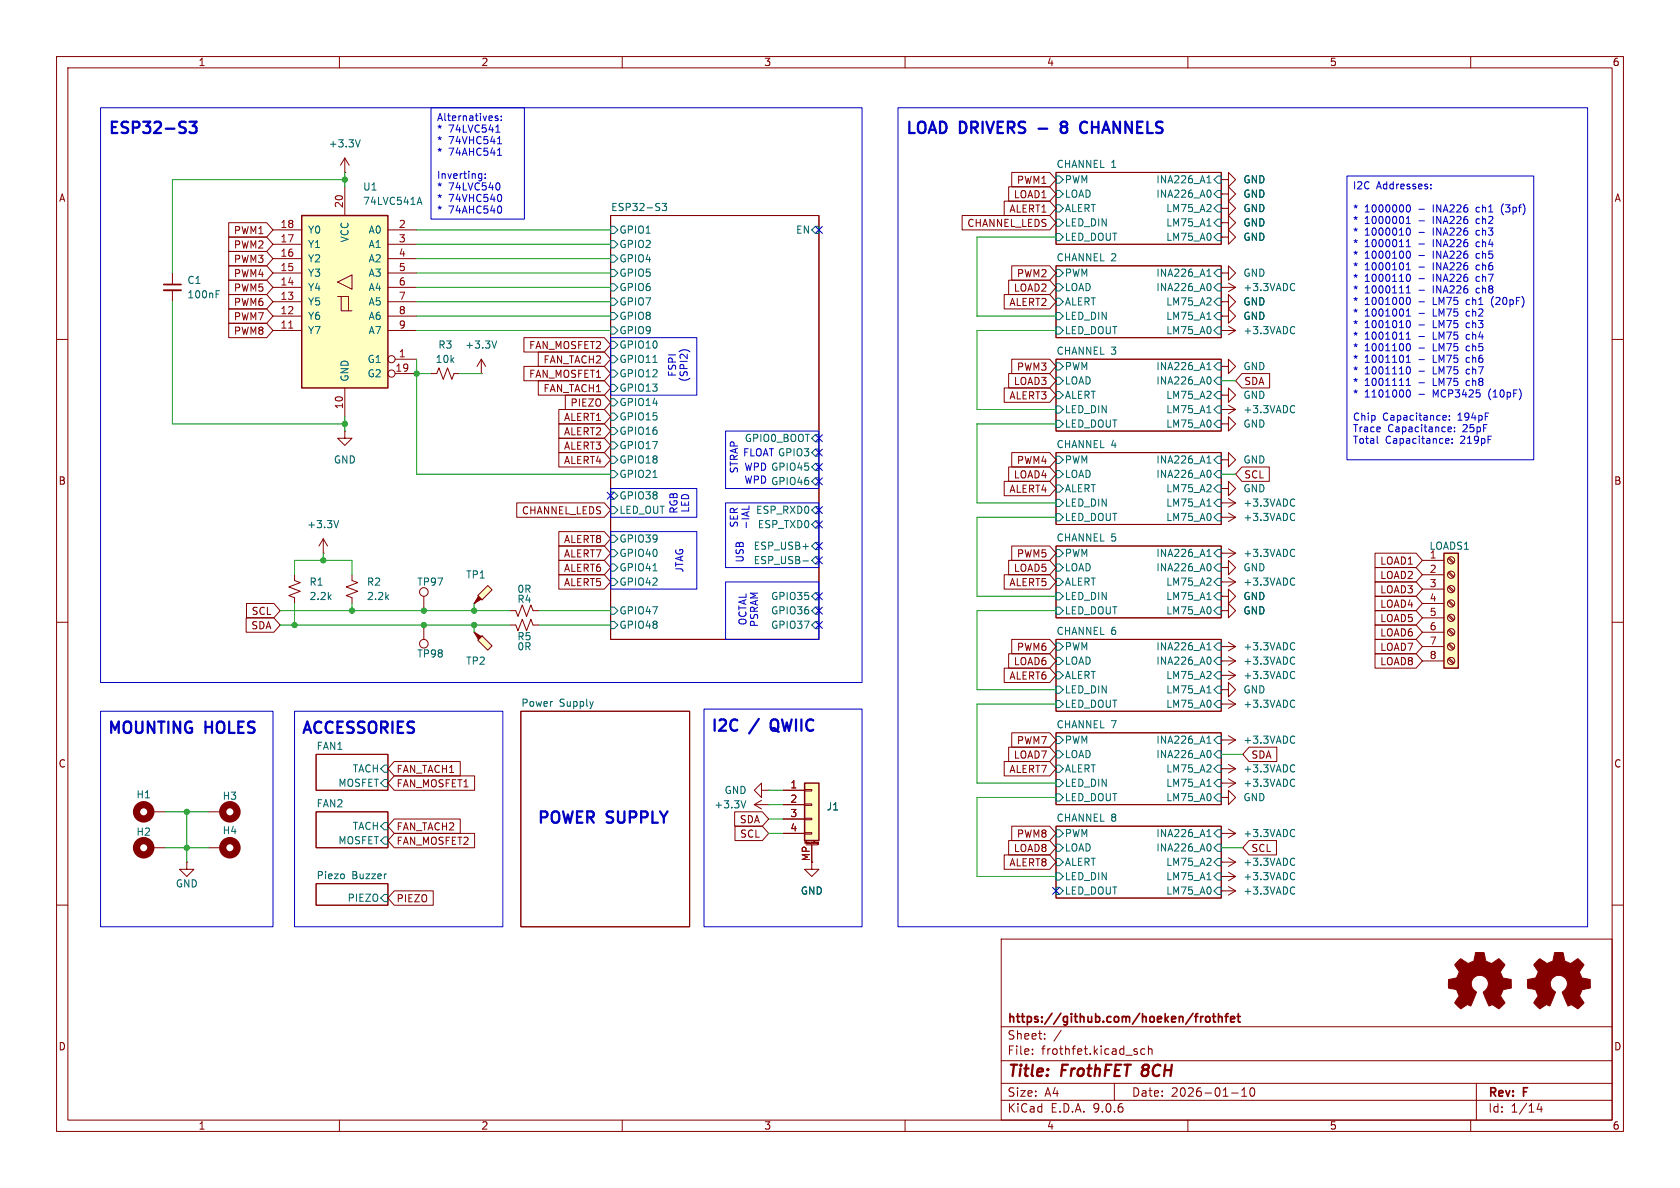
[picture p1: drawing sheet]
<svg xmlns="http://www.w3.org/2000/svg" width="297mm" height="210mm" viewBox="0 0 297 210" stroke-linecap="round" stroke-linejoin="round" font-family="sans-serif">
<g fill="none" stroke="#840000" stroke-width=".18">
<path d="M10 10h277v190h-277zM12 12h273v186h-273zM60 10v2M110 10v2M160 10v2M210 10v2M260 10v2M107.9 38.1h36.9v74.9h-36.9zM186.7 30.5h29.2v12.7h-29.2zM215.9 34.3h1.3v-1.3l1.2 1.3-1.2 1.3v-1.3M215.9 34.3h.1M215.9 39.4h1.3v-1.3l1.2 1.3-1.2 1.2v-1.2"/>
<path d="M215.9 39.4h.1M186.7 47h29.2v12.7h-29.2zM215.9 53.3h1.3v-1.2l1.2 1.2-1.2 1.3v-1.3M215.9 53.3h.1M215.9 58.4h.1M215.9 58.4h2.5M217.2 57.7l1.2 .7M218.4 58.4l-1.2 .8M10 60h2M76.2 66h1l.4-1 .8 2.1 .7-2.1 .8 2.1 .4-1.1h1M186.7 63.5h29.2v12.7h-29.2zM285 60h2"/>
<path d="M186.7 96.5h29.2v12.7h-29.2zM186.7 80h29.2v12.7h-29.2zM10 110h2M90.2 110.5h1l.4 1 .7-2 .8 2 .8-2 .3 1h1M186.7 113h29.2v12.7h-29.2zM285 110h2M55.9 133.4h12.7v6.3h-12.7zM92.1 125.7h29.8v38.1h-29.8zM186.7 129.5h29.2v12.7h-29.2zM55.9 143.5h12.7v6.4h-12.7zM55.9 156.2h12.7v3.8h-12.7zM186.7 146.1h29.2v12.7h-29.2z"/>
<path d="M215.9 157.5h.1M215.9 152.4h.1M215.9 154.9h.1M215.9 157.5h2.5M215.9 152.4h2.5M215.9 154.9h2.5M217.2 156.7l1.2 .8M217.2 151.6l1.2 .8M217.2 154.2l1.2 .7M218.4 157.5l-1.2 .7M218.4 152.4l-1.2 .8M218.4 154.9l-1.2 .8"/>
<path d="M10 160h2M177 166h108v32h-108zM285 160h2M60 198v2M110 198v2M160 198v2M177 194.5h108M177 191.5h108M177 187.5h108M177 181.5h108M182.5 186.3v.1M182.5 185.5v.1"/>
<path d="M184.7 183.6v.1M184.7 182.8v.1M187.6 182.1l-1.3 2M197 191.5v3M201 186v.3M202.4 185.5l-.4-.1-.3 .3v.4l.1 .2h.6M203 185.5l.2-.1 .4 .1 .1 .9M203 184.9v1.5M210 198v2M217.7 193.2h1.2M219.5 193.8h.9M219.5 192.7l.5-.4v1.5"/>
<path d="M221.1 192.4l.2-.1a.81 .81 0 0 1 .6 .6 .81 .81 0 0 1-.3 .8l-.1 .1a.81 .81 0 0 1-.4-1.4zM260 198v2M261 191.5v6.5M272.1 195l-.4 1.1h1M272.5 195.6v1"/>
</g>
<path d="M202 189.3l-.2 .5 .2 .3" fill="none" stroke="#840000" stroke-width=".4"/>
<path d="M212.6 179.7h.1M213.3 179.8l.3-.1 .3 .3v.4l-.3 .3-.3-.1-.2-.2v-.4zM214.3 179.7h.6M214.6 179.2v1.3l.3 .2M215.4 179.8l.2-.1 .4 .1 .1 .9M215.4 179.2v1.5M216.6 179.7h.5M217.1 179.2l-.3 .2v1.3M218.7 179.7h.6M218.9 179.2v1.3l.4 .2M217.6 180.2l.7-.2-.1-.2-.4-.1-.2 .2v.7h.6" fill="none" stroke="#840000" stroke-width=".3"/>
<g fill="none" stroke="#006464" stroke-width=".18">
<path d="M117.1 36h.7l-.4 .4 .4 .2v.5l-.2 .1-.5-.1M186.7 31.1h.6l.7 .7-.7 .6h-.6zM186.7 38.7h.6l.7 .7-.7 .6h-.6zM186.7 33.7h.6l.7 .6-.7 .6h-.6zM186.7 36.2h.6l.7 .6-.7 .7h-.6zM213.4 32.3h.7M213.4 39.9h.7M213.6 31.2l.1-.1v1.2M213.8 33.6a.79 .79 0 0 1 0 1.3M215.3 31.1h.6v1.3h-.6l-.7-.6zM215.3 33.7h.6v1.2h-.6l-.7-.6zM215.3 38.7h.6v1.3h-.6l-.7-.6z"/>
<path d="M215.3 36.2h.6v1.3h-.6l-.7-.7zM107.9 40h.7l.6 .6-.6 .7h-.7zM107.9 42.5h.7l.6 .7-.6 .6h-.7zM107.9 45.1h.7l.6 .6-.6 .7h-.7zM107.9 47.6h.7l.6 .7-.6 .6h-.7zM107.9 50.2h.7l.6 .6-.6 .6h-.7zM107.9 52.7h.7l.6 .6-.6 .7h-.7zM107.9 55.2h.7l.6 .7-.6 .6h-.7zM107.9 57.8h.7l.6 .6-.6 .7h-.7zM144.1 40h.7v1.3h-.7l-.6-.7zM186.7 47.6h.6l.7 .7-.7 .6h-.6zM186.7 55.2h.6l.7 .7-.7 .6h-.6z"/>
<path d="M186.7 57.8h.6l.7 .6-.7 .7h-.6zM186.7 50.2h.6l.7 .6-.7 .6h-.6zM186.7 52.7h.6l.7 .6-.7 .7h-.6zM186.7 41.3h.6l.7 .6-.7 .6h-.6zM213.4 48.8h.7M213.4 56.5h.7M213.6 47.8l.1-.2v1.2M213.8 50.1a.79 .79 0 0 1 0 1.3M215.3 47.6h.6v1.3h-.6l-.7-.6zM215.3 50.2h.6v1.2h-.6l-.7-.6zM215.3 57.8h.6v1.3h-.6l-.7-.7zM215.3 55.2h.6v1.3h-.6l-.7-.6z"/>
<path d="M215.3 52.7h.6v1.3h-.6l-.7-.7zM215.3 41.3h.6v1.2h-.6l-.7-.6zM228.7 57.7l.2 .2M228.9 58.9l-.2 .1M107.9 60.3h.7l.6 .7-.6 .6h-.7zM107.9 62.9h.7l.6 .6-.6 .6h-.7zM107.9 65.4h.7l.6 .6-.6 .7h-.7zM107.9 67.9h.7l.6 .7-.6 .6h-.7zM107.9 70.5h.7l.6 .6-.6 .7h-.7zM107.9 78.1h.7l.6 .6-.6 .7h-.7zM107.9 73h.7l.6 .7-.6 .6h-.7zM107.9 75.6h.7l.6 .6-.6 .6h-.7z"/>
<path d="M115.4 64.1h.8M144.1 79.4h.7v1.2h-.7l-.6-.6zM144.1 76.8h.7v1.3h-.7l-.6-.6zM186.7 64.1h.6l.7 .7-.7 .6h-.6zM186.7 71.8h.6l.7 .6-.7 .6h-.6zM186.7 74.3h.6l.7 .6-.7 .7h-.6zM186.7 66.7h.6l.7 .6-.7 .6h-.6zM186.7 69.2h.6l.7 .7-.7 .6h-.6zM213.4 65.3h.7M213.4 73h.7M213.6 64.3l.1-.2v1.2M213.8 66.6a.79 .79 0 0 1 0 1.3"/>
<path d="M215.3 64.1h.6v1.3h-.6l-.7-.6zM215.3 66.7h.6v1.2h-.6l-.7-.6zM215.3 74.3h.6v1.3h-.6l-.7-.7zM215.3 71.8h.6v1.2h-.6l-.7-.6zM215.3 69.2h.6v1.3h-.6l-.7-.6zM107.9 80.6h.7l.6 .7-.6 .6h-.7zM107.9 83.2h.7l.6 .6-.6 .7h-.7zM107.9 94.6h.7l.6 .7-.6 .6h-.7zM107.9 97.2h.7l.6 .6-.6 .6h-.7zM107.9 99.7h.7l.6 .6-.6 .7h-.7zM107.9 89.5h.7l.6 .7-.6 .6h-.7zM107.9 87h.7l.6 .6-.6 .7h-.7z"/>
<path d="M115.4 84.4h.8M141.9 96.6h1M141.9 99.2h1M144.1 81.9h.7v1.3h-.7l-.6-.6zM144.1 84.5h.7v1.2h-.7l-.6-.6zM144.1 89.5h.7v1.3h-.7l-.6-.6zM144.1 92.1h.7v1.2h-.7l-.6-.6zM144.1 95.9h.7v1.3h-.7l-.6-.7zM144.1 98.4h.7v1.3h-.7l-.6-.6zM186.7 97.2h.6l.7 .6-.7 .6h-.6zM186.7 99.7h.6l.7 .6-.7 .7h-.6zM186.7 80.6h.6l.7 .7-.7 .6h-.6z"/>
<path d="M186.7 88.3h.6l.7 .6-.7 .6h-.6zM186.7 90.8h.6l.7 .6-.7 .7h-.6zM186.7 83.2h.6l.7 .6-.7 .7h-.6zM186.7 85.7h.6l.7 .7-.7 .6h-.6zM213.4 98.4h.7M213.4 81.9h.7M213.4 89.5h.7M213.6 80.8l.1-.2v1.3M213.6 97.3l.1-.2v1.3M213.8 83.1a.79 .79 0 0 1 0 1.3M213.8 99.6a.79 .79 0 0 1 0 1.3M215.3 97.2h.6v1.2h-.6l-.7-.6z"/>
<path d="M215.3 99.7h.6v1.3h-.6l-.7-.7zM215.3 80.6h.6v1.3h-.6l-.7-.6zM215.3 83.2h.6v1.3h-.6l-.7-.7zM215.3 90.8h.6v1.3h-.6l-.7-.7zM215.3 88.3h.6v1.2h-.6l-.7-.6zM215.3 85.7h.6v1.3h-.6l-.7-.6zM107.9 102.2h.7l.6 .7-.6 .6h-.7zM107.9 107.3h.7l.6 .7-.6 .6h-.7zM107.9 109.9h.7l.6 .6-.6 .6h-.7zM115.4 100.9h.8M144.1 104.8h.7v1.2h-.7l-.6-.6zM144.1 107.3h.7v1.3h-.7l-.6-.6z"/>
<path d="M144.1 109.9h.7v1.2h-.7l-.6-.6zM186.7 104.8h.6l.7 .6-.7 .6h-.6zM186.7 107.3h.6l.7 .7-.7 .6h-.6zM186.7 102.2h.6l.7 .7-.7 .6h-.6zM186.7 113.7h.6l.7 .6-.7 .6h-.6zM186.7 116.2h.6l.7 .6-.7 .7h-.6zM186.7 118.7h.6l.7 .7-.7 .6h-.6zM213.4 106h.7M213.4 114.9h.7M213.6 113.8l.1-.2v1.3M213.8 116.1a.79 .79 0 0 1 0 1.3M215.3 107.3h.6v1.3h-.6l-.7-.6z"/>
<path d="M215.3 104.8h.6v1.2h-.6l-.7-.6zM215.3 102.2h.6v1.3h-.6l-.7-.6zM215.3 113.7h.6v1.2h-.6l-.7-.6zM215.3 116.2h.6v1.3h-.6l-.7-.7zM215.3 118.7h.6v1.3h-.6l-.7-.6zM67.3 135.9l.6-.6h.7v1.2h-.7zM67.9 137.8h.7v1.3h-.7l-.6-.7zM186.7 121.3h.6l.7 .6-.7 .7h-.6zM186.7 123.8h.6l.7 .7-.7 .6h-.6zM186.7 130.2h.6l.7 .6-.7 .6h-.6zM186.7 137.8h.6l.7 .6-.7 .7h-.6zM186.7 132.7h.6l.7 .7-.7 .6h-.6z"/>
<path d="M186.7 135.3h.6l.7 .6-.7 .6h-.6zM213.4 122.5h.7M213.4 131.4h.7M213.4 139h.7M213.6 130.3l.1-.2v1.3M213.8 132.7a.79 .79 0 0 1 0 1.2M215.3 123.8h.6v1.3h-.6l-.7-.6zM215.3 121.3h.6v1.3h-.6l-.7-.7zM215.3 130.2h.6v1.2h-.6l-.7-.6zM215.3 132.7h.6v1.3h-.6l-.7-.6zM215.3 137.8h.6v1.3h-.6l-.7-.7zM215.3 135.3h.6v1.2h-.6l-.7-.6z"/>
<path d="M60.8 154.6v.6M67.3 146.1l.6-.7h.7v1.3h-.7zM67.3 158.8l.6-.7h.7v1.3h-.7zM67.9 148h.7v1.2h-.7l-.6-.6zM68.2 154.5h.1M186.7 140.3h.6l.7 .7-.7 .6h-.6zM186.7 146.7h.6l.7 .6-.7 .7h-.6zM186.7 154.3h.6l.7 .6-.7 .7h-.6zM186.7 156.8h.6l.7 .7-.7 .6h-.6zM186.7 149.2h.6l.7 .7-.7 .6h-.6zM186.7 151.8h.6l.7 .6-.7 .6h-.6zM213.4 147.9h.7"/>
<path d="M213.4 155.5h.7M213.6 146.8l.1-.2v1.3M213.8 149.2a.79 .79 0 0 1 0 1.2M215.3 140.3h.6v1.3h-.6l-.7-.6zM215.3 146.7h.6v1.3h-.6l-.7-.7zM215.3 149.2h.6v1.3h-.6l-.7-.6zM215.3 156.8h.6v1.3h-.6l-.7-.6zM215.3 154.3h.6v1.3h-.6l-.7-.7zM215.3 151.8h.6v1.2h-.6l-.7-.6zM228.7 156.8l.2 .1M228.7 151.7l.2 .1M228.7 154.2l.2 .2"/>
<path d="M228.9 157.9l-.2 .2M228.9 152.9l-.2 .1M228.9 155.4l-.2 .1"/>
</g>
<path d="M142.2 138.4h2.6v10.2h-2.6z" fill="#ffffc2"/>
<path d="M142.2 138.4h2.6v10.2h-2.6z" fill="none" stroke="#840000" stroke-width=".25"/>
<g fill="none" stroke="#840000" stroke-width=".18">
<path d="M215.9 36.8h1.3v-1.2l1.2 1.2-1.2 1.3v-1.3M215.9 36.8h.1M215.9 31.8h1.3v-1.3l1.2 1.3-1.2 1.2v-1.2M215.9 31.8h.1M215.9 41.9h1.3v-1.3l1.2 1.3-1.2 1.3v-1.3M215.9 41.9h.1M215.9 48.3h1.3v-1.3l1.2 1.3-1.2 1.2v-1.2M215.9 48.3h.1M215.9 50.8h.1M215.9 50.8h2.5M217.2 50l1.2 .8M218.4 50.8l-1.2 .8"/>
<path d="M61 76.2v1.3h1.2l-1.2 1.2-1.3-1.2h1.3M61 76.2h.1M215.9 74.9h1.3v-1.2l1.2 1.2-1.2 1.3v-1.3M215.9 74.9h.1M57.1 97.8h.1M57.1 95.3l.8 1.2M57.1 95.3l-.7 1.2M57.1 95.3v2.5M215.9 97.8h.1M215.9 97.8h2.5M217.2 97l1.2 .8M218.4 97.8l-1.2 .8"/>
<path d="M52.1 101.6v1l1 .4-2 .8 2 .7-2 .8 1 .4v1M62.2 101.6v1l1 .4-2 .8 2 .7-2 .8 1 .4v1M74.9 105.4v2.6M74.9 110.5v2.5M90.2 108h1l.4 1 .7-2.1 .8 2.1 .8-2.1 .3 1.1h1M215.9 114.3h.1M215.9 102.9h.1M215.9 105.4h1.3v-1.3l1.2 1.3-1.2 1.3v-1.3M215.9 105.4h.1M215.9 114.3h2.5M215.9 102.9h2.5M217.2 113.5l1.2 .8"/>
<path d="M217.2 102.1l1.2 .8M218.4 114.3l-1.2 .8M218.4 102.9l-1.2 .7M134.6 139.7v-1.3l-1.3 1.3 1.3 1.3v-1.3h1.3M135.9 139.7h.1M138.4 139.7h3.8M142.2 139.6h1.3v.2h-1.3zM215.9 138.4h.1M215.9 138.4h2.5M217.2 137.7l1.2 .7M218.4 138.4l-1.2 .8M26.7 143.5h2.5"/>
<path d="M26.7 149.9h2.5M36.8 143.5h2.6M133.3 142.2h2.6M133.3 142.2l1.3 .8M134.6 141.5l-1.3 .7M135.9 142.2h.1M138.4 142.2h3.8M138.4 144.8h3.8M138.4 147.3h3.8M142.2 142.1h1.3v.3h-1.3zM142.2 144.7h1.3v.2h-1.3zM142.2 147.2h1.3v.2h-1.3z"/>
<path d="M142.3 149.1v-.3l.1 .2 .2-.2v.3M142.5 149.4h2M143.5 149.4v4.3h1.3l-1.3 1.2-1.3-1.2h1.3M143.8 148.8v.3M144 148.8h.1M144.5 149l.1 .1M144.5 148.9v.1M144.6 149.1h.1M144.6 148.9h-.1M144.6 148.9h.1v.3M144.6 148.9h.1M144.7 149.2h-.2"/>
<path d="M144.7 149.2h.1M144.7 149.1h-.1M215.9 141h1.3v-1.3l1.2 1.3-1.2 1.2v-1.2M215.9 141h.1"/>
<circle cx="74.9" cy="113.8" r=".76"/>
<circle cx="74.9" cy="104.6" r=".76"/>
</g>
<path d="M228.7 50.1l.2 .1M228.9 51.3l-.2 .1M59.9 92l-.5 1.3M228.7 97.1l.2 .1M228.9 98.2l-.2 .2M228.7 113.6l.2 .1M228.7 102.2l.2 .1M228.9 114.8l-.2 .1M228.9 103.3l-.2 .1M228.7 137.7l.2 .2M228.9 138.9l-.2 .1M131.8 141.5l-.4 1.3" fill="none" stroke="#006464" stroke-width=".18"/>
<g fill="none" stroke="#840000" stroke-width="1.3">
<circle cx="25.4" cy="149.9" r="1.27"/>
<circle cx="25.4" cy="143.5" r="1.27"/>
<circle cx="40.6" cy="143.5" r="1.27"/>
</g>
<path d="M257.7 170l.6-.5 .8 .6a.62 .62 0 0 0 1 0l.2-.1a1.62 1.62 0 0 0 .5-1.4l.1-.2h1.5l.1 .8a.74 .74 0 0 0 .7 .9l.5 .2 1.3-.8 1 1-.4 .7a.75 .75 0 0 0-.1 1.2l.2 .5 1.5 .3v1.5l-1.4 .2-.1 .2a1.23 1.23 0 0 0-.3 1.2l.7 1-.1 .1-1 .9-.8-.5a.54 .54 0 0 0-.9 0l-1.1-2.3a2.33 2.33 0 0 0 .9-2 1.54 1.54 0 0 0-2.5-.7 1.54 1.54 0 0 0 .4 2.6l-1 2.4a.69 .69 0 0 0-1.1 .2l-.7 .3-1-1 .8-1.2-.3-.6a.71 .71 0 0 0-.9-.7l-.7-.2v-1.4l.4-.1a1.11 1.11 0 0 0 1.3-.7 .72 .72 0 0 0-.2-1.2l-.4-.7z" fill="#840000" stroke="#840000" stroke-width=".18"/>
<path d="M84.5 113.2l.7-.8 1.8 1.8-.8 .7z" fill="#ffffc2"/>
<path d="M83.8 111.8l1.3 .7-.5 .5z" fill="#840000" stroke="#840000" stroke-width=".18"/>
<path d="M83.8 111.8h.1M84.5 113.2l.7-.8 1.8 1.8-.8 .7z" fill="none" stroke="#840000" stroke-width=".18"/>
<path d="M84.5 105.3l1.7-1.8 .8 .8-1.8 1.7z" fill="#ffffc2"/>
<g fill="#840000" stroke="#840000" stroke-width=".18">
<path d="M84.6 105.4l.5 .5-1.3 .8z"/>
<path d="M271.7 170l.5-.5 .9 .6a.62 .62 0 0 0 1 0l.2-.1a1.62 1.62 0 0 0 .5-1.4l.1-.2h1.4l.2 .8a.74 .74 0 0 0 .7 .9l.5 .2 1.3-.8 1 1-.4 .7a.75 .75 0 0 0-.1 1.2l.2 .5 1.4 .3 .1 1.5-1.5 .2v.2a1.23 1.23 0 0 0-.3 1.2l.6 1-.1 .1-1 .9-.8-.5a.54 .54 0 0 0-.8 0l-1.1-2.3a2.33 2.33 0 0 0 .9-2 1.54 1.54 0 0 0-2.5-.7 1.54 1.54 0 0 0 .4 2.6l-1.1 2.4a.69 .69 0 0 0-1.1 .2l-.6 .3-1.1-1 .8-1.2-.2-.6a.71 .71 0 0 0-.9-.7l-.7-.2v-1.4l.4-.1a1.11 1.11 0 0 0 1.2-.7 .72 .72 0 0 0-.2-1.2l-.4-.7z"/>
</g>
<path d="M215.9 55.9h1.3v-1.3l1.2 1.3-1.2 1.3v-1.3M215.9 55.9h.1M215.9 69.9h1.3v-1.3l1.2 1.3-1.2 1.2v-1.2M215.9 69.9h.1M83.8 106.7h.1M84.5 105.3l1.7-1.8 .8 .8-1.8 1.7zM215.9 116.8h.1M215.9 116.8h2.5M217.2 116.1l1.2 .7M218.4 116.8l-1.2 .8" fill="none" stroke="#840000" stroke-width=".18"/>
<path d="M228.7 116.1l.2 .2M228.9 117.3l-.2 .1" fill="none" stroke="#006464" stroke-width=".18"/>
<path d="M255.3 97.8h2.5v20.3h-2.5z" fill="#ffffc2"/>
<path d="M255.3 97.8h2.5v20.3h-2.5z" fill="none" stroke="#840000" stroke-width=".25"/>
<g fill="none" stroke="#840000" stroke-width=".18">
<path d="M215.9 64.8h1.3v-1.3l1.2 1.3-1.2 1.2v-1.2M215.9 64.8h.1M215.9 72.4h.1M215.9 72.4h2.5M217.2 71.6l1.2 .8M218.4 72.4l-1.2 .8M215.9 86.4h1.3v-1.3l1.2 1.3-1.2 1.2v-1.2M215.9 86.4h.1M251.5 99.1h3.8M256 98.7l.9 .9M256.2 98.6l.8 .8M215.9 100.3h1.3v-1.2l1.2 1.2-1.2 1.3v-1.3"/>
<path d="M215.9 100.3h.1M215.9 108h1.3v-1.3l1.2 1.3-1.2 1.2v-1.2M215.9 108h.1M215.9 119.4h.1M215.9 119.4h2.5M217.2 118.6l1.2 .8M218.4 119.4l-1.2 .7M251.5 101.6h3.8M251.5 104.1h3.8M251.5 106.7h3.8M251.5 109.2h3.8M251.5 111.8h3.8"/>
<path d="M251.5 114.3h3.8M251.5 116.8h3.8M256 101.3l.9 .8M256 103.8l.9 .8M256 106.3l.9 .9M256 108.9l.9 .8M256 111.4l.9 .9M256 114l.9 .8M256 116.5l.9 .8M256.2 101.1l.8 .8M256.2 103.6l.8 .9M256.2 106.2l.8 .8"/>
<path d="M256.2 108.7l.8 .9M256.2 111.3l.8 .8M256.2 113.8l.8 .8M256.2 116.3l.8 .9M215.9 135.9h.1M215.9 130.8h.1M215.9 121.9h1.3v-1.2l1.2 1.2-1.2 1.3v-1.3M215.9 121.9h.1M215.9 124.5h.1M215.9 135.9h2.5M215.9 130.8h2.5M215.9 124.5h2.5"/>
<path d="M217.2 135.1l1.2 .8M217.2 130l1.2 .8M217.2 123.7l1.2 .8M218.4 135.9l-1.2 .8M218.4 130.8l-1.2 .8M218.4 124.5l-1.2 .7M33 152.4v1.3h1.3l-1.3 1.2-1.3-1.2h1.3M33 152.4h.1M36.8 149.9h2.6"/>
<circle cx="256.5" cy="99.1" r=".63"/>
<circle cx="256.5" cy="101.6" r=".63"/>
<circle cx="256.5" cy="111.8" r=".63"/>
<circle cx="256.5" cy="106.7" r=".63"/>
<circle cx="256.5" cy="104.1" r=".63"/>
<circle cx="256.5" cy="109.2" r=".63"/>
<circle cx="256.5" cy="114.3" r=".63"/>
<circle cx="256.5" cy="116.8" r=".63"/>
</g>
<circle cx="40.6" cy="149.9" r="1.27" fill="none" stroke="#840000" stroke-width="1.3"/>
<path d="M228.7 71.7l.2 .1M228.9 72.8l-.2 .2M228.7 118.7l.2 .1M228.9 119.8l-.2 .2M228.7 135.2l.2 .1M228.7 130.1l.2 .1M228.7 123.8l.2 .1M228.9 136.3l-.2 .2M228.9 131.3l-.2 .1M228.9 124.9l-.2 .1" fill="none" stroke="#006464" stroke-width=".18"/>
<path d="M53.3 38.1h15.3v30.5h-15.3z" fill="#ffffc2"/>
<g fill="none" stroke="#840000" stroke-width=".18">
<path d="M40.4 39.4h6.7l1.2 1.2-1.2 1.3h-6.7zM61 30.5h.1M61 27.9v2.6M61 33v5.1M61 27.9l-.8 1.3M61 27.9l.7 1.3M170.1 38.1h15.5l1.1 1.3-1.1 1.2h-15.5zM177.5 35.6h8.1l1.1 1.2-1.1 1.3h-8.1zM178.3 33h7.3l1.1 1.3-1.1 1.3h-7.3zM178.9 30.5h6.7l1.1 1.3-1.1 1.2h-6.7zM215.9 31.8h.1M215.9 36.8h.1"/>
<path d="M215.9 34.3h.1M215.9 39.4h.1M30.5 48.3v2M30.5 51.3v2M40.4 54.6h6.7l1.2 1.3-1.2 1.3h-6.7zM40.4 49.5h6.7l1.2 1.3-1.2 1.3h-6.7zM40.4 57.1h6.7l1.2 1.3-1.2 1.3h-6.7zM40.4 47h6.7l1.2 1.3-1.2 1.2h-6.7zM40.4 44.4h6.7l1.2 1.3-1.2 1.3h-6.7zM40.4 41.9h6.7l1.2 1.3-1.2 1.3h-6.7zM40.4 52.1h6.7l1.2 1.2-1.2 1.3h-6.7zM48.3 40.6h5"/>
<path d="M48.3 43.2h5M48.3 45.7h5M48.3 48.3h5M48.3 50.8h5M48.3 53.3h5M48.3 55.9h5M48.3 58.4h5M59.7 52.4h.6v2.5h1.9M59.7 49.9l2.5-1.3v2.5zM60.3 52.4h1.3v2.5M68.6 40.6h5.1M68.6 43.2h5.1"/>
<path d="M68.6 45.7h5.1M68.6 48.3h5.1M68.6 50.8h5.1M68.6 53.3h5.1M68.6 55.9h5.1M68.6 58.4h5.1M92.6 59.7h14.2l1.1 1.3-1.1 1.2h-14.2zM177.5 52.1h8.1l1.1 1.2-1.1 1.3h-8.1zM178.3 49.5h7.3l1.1 1.3-1.1 1.3h-7.3zM178.9 47h6.7l1.1 1.3-1.1 1.2h-6.7zM215.9 41.9h.1M215.9 53.3h.1"/>
<path d="M215.9 55.9h.1M61 68.6v5.1M69.8 63.5h3.9M69.8 66h3.9M85.1 66h.1M85.1 63.5l-.8 1.3M85.1 63.5l.8 1.3M85.1 63.5v2.5M92.6 64.8h14.2l1.1 1.2-1.1 1.3h-14.2zM95.2 62.2h11.6l1.1 1.3-1.1 1.3h-11.6zM95.2 67.3h11.6l1.1 1.3-1.1 1.3h-11.6zM98.8 74.9h8l1.1 1.3-1.1 1.3h-8z"/>
<path d="M98.8 72.4h8l1.1 1.3-1.1 1.2h-8zM98.8 77.5h8l1.1 1.2-1.1 1.3h-8zM99.9 69.8h6.9l1.1 1.3-1.1 1.3h-6.9zM177.5 68.6h8.1l1.1 1.3-1.1 1.2h-8.1zM178.3 66h7.3l1.1 1.3-1.1 1.3h-7.3zM178.9 63.5h6.7l1.1 1.3-1.1 1.2h-6.7zM219.6 66h4.9v2.6h-4.9l-1.2-1.3zM91.4 88.9h15.4l1.1 1.3-1.1 1.2h-15.4zM98.8 80h8l1.1 1.3-1.1 1.3h-8zM98.8 96.5h8l1.1 1.3-1.1 1.3h-8zM98.8 99.1h8l1.1 1.2-1.1 1.3h-8zM98.8 94h8l1.1 1.3-1.1 1.2h-8z"/>
<path d="M177.5 85.1h8.1l1.1 1.3-1.1 1.2h-8.1zM178.3 82.5h7.3l1.1 1.3-1.1 1.3h-7.3zM178.3 99.1h7.3l1.1 1.2-1.1 1.3h-7.3zM178.9 80h6.7l1.1 1.3-1.1 1.3h-6.7zM178.9 96.5h6.7l1.1 1.3-1.1 1.3h-6.7zM215.9 81.3h1.3v-1.3l1.2 1.3-1.2 1.3v-1.3M215.9 81.3h.1M215.9 91.4h.1M215.9 88.9h.1M215.9 91.4h2.5M215.9 88.9h2.5M217.2 90.7l1.2 .7"/>
<path d="M217.2 88.1l1.2 .8M218.4 91.4l-1.2 .8M218.4 88.9l-1.2 .8M219.6 82.5h4.8v2.6h-4.8l-1.2-1.3zM243.1 97.8h7.2l1.2 1.3-1.2 1.2h-7.2zM43.5 109.2h4.9l1.1 1.3-1.1 1.3h-4.9zM43.6 106.7h4.8l1.1 1.3-1.1 1.2h-4.8zM98.8 101.6h8l1.1 1.3-1.1 1.2h-8zM177.5 101.6h8.1l1.1 1.3-1.1 1.2h-8.1zM177.5 118.1h8.1l1.1 1.3-1.1 1.3h-8.1zM178.3 115.6h7.3l1.1 1.2-1.1 1.3h-7.3zM178.9 113h6.7l1.1 1.3-1.1 1.3h-6.7z"/>
<path d="M215.9 108h.1M215.9 105.4h.1M243.1 115.6h7.2l1.2 1.2-1.2 1.3h-7.2zM243.1 110.5h7.2l1.2 1.3-1.2 1.2h-7.2zM243.1 113h7.2l1.2 1.3-1.2 1.3h-7.2zM243.1 102.9h7.2l1.2 1.2-1.2 1.3h-7.2zM243.1 100.3h7.2l1.2 1.3-1.2 1.3h-7.2zM243.1 107.9h7.2l1.2 1.3-1.2 1.3h-7.2zM243.1 105.4h7.2l1.2 1.3-1.2 1.3h-7.2zM69.7 134.6h11.7v2.6h-11.7l-1.1-1.3zM69.7 137.2h14.2v2.5h-14.2l-1.1-1.3zM138.4 139.7h3.8"/>
<path d="M177.5 134.6h8.1l1.1 1.3-1.1 1.3h-8.1zM178.3 132.1h7.3l1.1 1.3-1.1 1.2h-7.3zM178.9 129.5h6.7l1.1 1.3-1.1 1.3h-6.7zM220.8 132.1h4.9v2.5h-4.9l-1.1-1.2zM69.7 147.3h14.2v2.6h-14.2l-1.1-1.3zM69.7 144.8h11.7v2.5h-11.7l-1.1-1.2zM69.7 157.5h6.9v2.5h-6.9l-1.1-1.2zM129.9 143.5h4.9l1.1 1.3-1.1 1.3h-4.9zM129.9 146h4.9l1.1 1.3-1.1 1.3h-4.9zM138.4 147.3h3.8M138.4 142.2h3.8M138.4 144.8h3.8"/>
<path d="M143.5 149.4v3M177.5 151.1h8.1l1.1 1.3-1.1 1.3h-8.1zM178.3 148.6h7.3l1.1 1.3-1.1 1.2h-7.3zM178.9 146h6.7l1.1 1.3-1.1 1.3h-6.7zM215.9 147.3h.1M215.9 147.3h2.5M217.2 146.6l1.2 .7M218.4 147.3l-1.2 .8M220.8 148.6h4.9v2.5h-4.9l-1.1-1.2z"/>
<circle cx="69.2" cy="66" r=".63"/>
<circle cx="69.2" cy="63.5" r=".63"/>
</g>
<path d="M53.3 38.1h15.3v30.5h-15.3z" fill="none" stroke="#840000" stroke-width=".25"/>
<path d="M51 58h.8" fill="none" stroke="#a90000" stroke-width=".18"/>
<path d="M63.7 24.7l-.4 1.3M73.9 35.8h.6M74.2 34.9l.4 1.2M38.2 52h.4M38.2 51.4h.6M87.8 60.3l-.4 1.2M228.7 90.7l.2 .2M228.7 88.2l.2 .1M228.9 91.9l-.2 .1M228.9 89.4l-.2 .1M228.7 146.6l.2 .2M228.9 147.8l-.2 .1" fill="none" stroke="#006464" stroke-width=".18"/>
<path d="M29 50.3h3" fill="none" stroke="#840000" stroke-width=".3"/>
<path d="M29 51.3h3" fill="none" stroke="#840000" stroke-width=".33"/>
<g fill="none" stroke="#009600" stroke-width=".18">
<path d="M61 30.5v2.5M61 31.8h-30.5v16.5M30.5 53.3v21.6h30.5M73.7 58.4h34.2M73.7 55.9h34.2M73.7 43.2h34.2M73.7 40.6h34.2M73.7 45.7h34.2M73.7 50.8h34.2M73.7 53.3h34.2M73.7 48.3h34.2M186.7 58.4h-14v14h14"/>
<path d="M186.7 41.9h-14v14h14M61 73.7v2.5M73.7 63.5v20.3h34.2M73.7 66h2.5M81.3 66h3.8M186.7 74.9h-14v14h14M215.9 67.3h2.5M57.1 97.8v1.3M186.7 91.4h-14v14h14M215.9 83.8h2.5M49.5 108h40.7M49.5 110.5h40.7"/>
<path d="M52.1 101.6v-2.5h10.1v2.5M52.1 106.7v3.8M62.2 106.7v1.3M83.8 106.7v1.3M83.8 110.5v1.3M95.2 108h12.7M95.2 110.5h12.7M186.7 108h-14v13.9h14M135.9 139.7h2.5M186.7 124.5h-14v13.9h14M215.9 133.4h3.8M29.2 149.9h7.6"/>
<path d="M29.2 143.5h7.6M33 143.5v8.9M135.9 144.8h2.5M135.9 142.2h2.5M135.9 147.3h2.5M186.7 141h-14v13.9h14M215.9 149.9h3.8"/>
</g>
<g fill="none" stroke="#000084" stroke-width=".18">
<path d="M144.2 40l1.2 1.2M145.4 40l-1.2 1.2M144.2 76.9l1.2 1.2M144.2 79.4l1.2 1.2M145.4 76.9l-1.2 1.2M145.4 79.4l-1.2 1.2M107.3 87l1.3 1.2M108.6 87l-1.3 1.2M144.2 89.6l1.2 1.2M144.2 81.9l1.2 1.3M144.2 84.5l1.2 1.2M144.2 92.1l1.2 1.2"/>
<path d="M144.2 95.9l1.2 1.2M144.2 98.5l1.2 1.2M145.4 89.6l-1.2 1.2M145.4 81.9l-1.2 1.3M145.4 84.5l-1.2 1.2M145.4 92.1l-1.2 1.2M145.4 95.9l-1.2 1.2M145.4 98.5l-1.2 1.2M144.2 104.8l1.2 1.2M144.2 107.3l1.2 1.3M144.2 109.9l1.2 1.2M145.4 104.8l-1.2 1.2"/>
<path d="M145.4 107.3l-1.2 1.3M145.4 109.9l-1.2 1.2M186.1 156.9l1.2 1.2M187.3 156.9l-1.2 1.2"/>
</g>
<g fill="none" stroke="#0000c2" stroke-width=".18">
<path d="M17.8 19.1h134.6v101.6h-134.6zM76.2 19.1h16.5v19.6h-16.5zM158.7 19.1h122v144.7h-122zM84.8 30.7l.4 .1M85.2 30.7v1l-.1 .2-.3 .1M85.2 31.5h-.4M85.8 31.4v.1M85.8 30.8v.1M87.7 23.4h.7M87.9 22.3l.1-.2v1.3M88 25.4h.7M88 27.5h.7"/>
<path d="M88 20.5h-.3l-.2 .2 .1 .1 .4 .2v.3h-.5M88.2 32.4l.2 .4-.2 .7M88.2 24.3l.1-.2v1.3M88.2 26.4l.1-.2v1.3M88.4 34.4a.79 .79 0 0 1 0 1.2M88.4 36.4a.79 .79 0 0 1 0 1.3M88.6 21.2v.1M88.6 20.5v.2M238.1 31.1h33v50.2h-33zM248.6 36.7l.1-.4 .2-.1a.68 .68 0 0 1 .5 .6 .68 .68 0 0 1-.5 .7l-.2-.1-.1-.4M248.6 39.5h.7M248.6 38.6l.4-.3v1.2"/>
<path d="M250.8 37h1M253 33.3v.1M253 32.6v.1M265.5 36.4l-.1 .5 .1 .7M107.9 59.7h15.3v10.2h-15.3zM248.6 40.8l.1-.4 .2-.1a.68 .68 0 0 1 .5 .6 .68 .68 0 0 1-.5 .7l-.2-.2-.1-.3M248.6 44.9l.1-.4 .2-.1a.68 .68 0 0 1 .5 .6 .68 .68 0 0 1-.5 .7l-.2-.2-.1-.3M248.6 49l.1-.4 .2-.1a.68 .68 0 0 1 .5 .6 .68 .68 0 0 1-.5 .6l-.2-.1-.1-.3M248.6 53l.1-.3 .2-.1a.68 .68 0 0 1 .5 .6 .68 .68 0 0 1-.5 .6l-.2-.1-.1-.3M248.6 57.1l.1-.3 .2-.1a.68 .68 0 0 1 .5 .6 .68 .68 0 0 1-.5 .6l-.2-.1-.1-.4M248.6 42.7l.4-.4v1.3M248.6 46.8l.4-.4v1.3"/>
<path d="M248.6 50.9l.4-.4v1.3M248.6 55l.4-.4v1.3M248.6 59.1l.4-.4v1.3M248.6 43.6h.7M248.6 47.7h.7M248.6 51.8h.7M248.6 55.9h.7M248.6 60h.7M250.8 41.1h1M250.8 45.2h1M250.8 51.3h1M250.8 55.4h1"/>
<path d="M250.8 59.5h1M263.8 52.7l-.1 .5 .1 .8M120.1 62.1a1.49 1.49 0 0 1 1.8 0M128.3 76.2h16.5v10.2h-16.5zM243.5 78.2l.2 .2M248.6 61.2l.1-.3 .2-.2a.68 .68 0 0 1 .5 .7 .68 .68 0 0 1-.5 .6l-.2-.1-.1-.4M248.6 65.3l.1-.3 .2-.2a.68 .68 0 0 1 .5 .7 .68 .68 0 0 1-.5 .6l-.2-.1-.1-.4M248.6 69.4l.1-.4 .2-.1a.68 .68 0 0 1 .5 .7 .68 .68 0 0 1-.5 .6l-.2-.1-.1-.4M248.6 63.2l.4-.4v1.3M248.6 67.2l.4-.3v1.2M248.6 64.1h.7M248.6 68.1h.7"/>
<path d="M250.8 63.6h1M250.8 69.7h1M255.1 74.2h.5M255.1 73.5l.4-.1 .2 .3-.6 .2M255.6 78.3h.5M256.1 75.5h.3l.2 .3-.6 .1M256.1 76.3h.4M256.1 77.6l.1 .2-.6 .1M256.2 74.2v.1M256.2 73.5v.1M256.7 78.3v.1M256.7 77.6v.1"/>
<path d="M257.1 76.2v.1M257.1 75.5v.2M107.9 94h15.3v10.1h-15.3zM107.9 86.4h15.3v5h-15.3zM128.3 88.9h16.5v11.4h-16.5zM132.4 89.4v.6M128.3 102.9h16.5v10.1h-16.5zM17.8 125.7h30.5v38.1h-30.5zM52.1 125.7h36.8v38.1h-36.8zM124.5 125.3h27.9v38.5h-27.9z"/>
</g>
<path d="M33.5 21.5h1.2l-.6 .8a.54 .54 0 0 1 .6 .4v.4l-.1 .3-.8 .1-.3-.2M183.6 22.8h1.5M187.9 22.4l-.4 .4 .1 .5 .3 .2 .6-.1M187.9 22.4h.4M188.3 22.4l.2 .1M188.5 21.6l-.2-.1-.6 .1a.41 .41 0 0 0-.2 .5 .41 .41 0 0 0 .4 .3M188.5 22.3l-.2 .1M191.6 21.5l.6 .2M192.2 23.3l-.6 .2M136.5 127.3a1.42 1.42 0 0 0 0 1.8" fill="none" stroke="#0000c2" stroke-width=".4"/>
<g fill="#009600" stroke="#009600" stroke-width=".18">
<circle cx="33" cy="149.9" r=".46"/>
<circle cx="62.2" cy="108" r=".46"/>
<circle cx="52.1" cy="110.5" r=".46"/>
<circle cx="33" cy="143.5" r=".46"/>
<circle cx="74.9" cy="110.5" r=".46"/>
<circle cx="61" cy="74.9" r=".46"/>
<circle cx="57.1" cy="99.1" r=".46"/>
<circle cx="61" cy="31.8" r=".46"/>
<circle cx="83.8" cy="110.5" r=".46"/>
<circle cx="74.9" cy="108" r=".46"/>
<circle cx="83.8" cy="108" r=".46"/>
<circle cx="73.7" cy="66" r=".46"/>
</g>
<g font-size="2.8" fill="#0000c2">
<text x="19" y="24.2">ESP32-S3</text>
<text x="160" y="24.2">LOAD DRIVERS</text>
<text x="189.3" y="24.2">8</text>
<text x="193.5" y="24.2">CHANNELS</text>
<text x="18.9" y="130.3">MOUNTING</text>
<text x="36.4" y="130.3">HOLES</text>
<text x="53.2" y="130.3">ACCESSORIES</text>
<text x="125.6" y="129.9">I2C</text>
<text x="132.8" y="129.9">/</text>
<text x="137.2" y="129.9">QWIIC</text>
<text x="94.8" y="146.1">POWER</text>
<text x="107.3" y="146.1">SUPPLY</text>
</g>
<g font-size="2.8" fill="#840000">
<text x="178" y="190.9">Title:</text>
<text x="187.7" y="190.9">FrothFET</text>
<text x="202.7" y="190.9">8CH</text>
</g>
<g font-size="2.1" fill="#840000">
<text x="178" y="184">Sheet:</text>
<text x="178" y="181.2">https://github.com/hoeken/frothfet</text>
<text x="178" y="186.7">File:</text>
<text x="184.1" y="186.7">frothfet.kicad_sch</text>
<text x="178" y="196.9">KiCad</text>
<text x="178" y="194.1">Size:</text>
<text x="184.7" y="194.1">A4</text>
<text x="185.7" y="196.9">E.D.A.</text>
<text x="193.3" y="196.9">9.0.6</text>
<text x="200" y="194.1">Date:</text>
<text x="207" y="194.1">2026-01-10</text>
<text x="263" y="194.3">Rev:</text>
<text x="263" y="196.9">Id:</text>
<text x="267.1" y="196.9">1/14</text>
<text x="269.4" y="194.3">F</text>
</g>
<g font-size="1.8" fill="#840000">
<text x="35" y="11.9">1</text>
<text x="85" y="11.9">2</text>
<text x="135" y="11.9">3</text>
<text x="185" y="11.9">4</text>
<text x="235" y="11.9">5</text>
<text x="285" y="11.9">6</text>
<text x="10.3" y="35.9">A</text>
<text x="179.1" y="35.2">LOAD1</text>
<text x="179.7" y="32.7">PWM1</text>
<text x="285.3" y="35.9">A</text>
<text x="41.2" y="41.6">PWM1</text>
<text x="170.9" y="40.3">CHANNEL_LEDS</text>
<text x="178.3" y="37.8">ALERT1</text>
<text x="41.2" y="46.7">PWM3</text>
<text x="41.2" y="44.1">PWM2</text>
<text x="41.2" y="51.8">PWM5</text>
<text x="41.2" y="49.2">PWM4</text>
<text x="179.1" y="51.8">LOAD2</text>
<text x="179.7" y="49.2">PWM2</text>
<text x="41.2" y="56.8">PWM7</text>
<text x="41.2" y="59.4">PWM8</text>
<text x="41.2" y="54.3">PWM6</text>
<text x="178.3" y="54.3">ALERT2</text>
<text x="93.4" y="61.9">FAN_MOSFET2</text>
<text x="96" y="64.5">FAN_TACH2</text>
<text x="179.7" y="65.7">PWM3</text>
<text x="93.4" y="67">FAN_MOSFET1</text>
<text x="96" y="69.5">FAN_TACH1</text>
<text x="178.3" y="70.8">ALERT3</text>
<text x="179.1" y="68.3">LOAD3</text>
<text x="219.9" y="68.3">SDA</text>
<text x="99.6" y="77.2">ALERT2</text>
<text x="99.6" y="74.6">ALERT1</text>
<text x="100.8" y="72.1">PIEZO</text>
<text x="99.6" y="82.2">ALERT4</text>
<text x="99.6" y="79.7">ALERT3</text>
<text x="179.7" y="82.2">PWM4</text>
<text x="10.3" y="85.9">B</text>
<text x="178.3" y="87.3">ALERT4</text>
<text x="179.1" y="84.8">LOAD4</text>
<text x="219.9" y="84.8">SCL</text>
<text x="285.3" y="85.9">B</text>
<text x="92.2" y="91.1">CHANNEL_LEDS</text>
<text x="99.6" y="98.7">ALERT7</text>
<text x="99.6" y="101.3">ALERT6</text>
<text x="99.6" y="96.2">ALERT8</text>
<text x="179.1" y="101.3">LOAD5</text>
<text x="179.7" y="98.7">PWM5</text>
<text x="243.9" y="100">LOAD1</text>
<text x="99.6" y="103.8">ALERT5</text>
<text x="178.3" y="103.8">ALERT5</text>
<text x="243.9" y="105.1">LOAD3</text>
<text x="243.9" y="102.6">LOAD2</text>
<text x="243.9" y="107.6">LOAD4</text>
<text x="44.3" y="111.4">SDA</text>
<text x="44.4" y="108.9">SCL</text>
<text x="243.9" y="112.7">LOAD6</text>
<text x="243.9" y="110.2">LOAD5</text>
<text x="179.1" y="117.8">LOAD6</text>
<text x="179.7" y="115.3">PWM6</text>
<text x="243.9" y="117.8">LOAD8</text>
<text x="243.9" y="115.3">LOAD7</text>
<text x="178.3" y="120.3">ALERT6</text>
<text x="179.7" y="131.8">PWM7</text>
<text x="10.3" y="135.9">C</text>
<text x="70" y="136.8">FAN_TACH1</text>
<text x="178.3" y="136.8">ALERT7</text>
<text x="179.1" y="134.3">LOAD7</text>
<text x="221.1" y="134.3">SDA</text>
<text x="285.3" y="135.9">C</text>
<text x="70" y="139.4">FAN_MOSFET1</text>
<text x="70" y="149.5">FAN_MOSFET2</text>
<text x="70" y="147">FAN_TACH2</text>
<text x="130.7" y="145.7">SDA</text>
<text x="130.8" y="148.3">SCL</text>
<text x="179.7" y="148.3">PWM8</text>
<text x="178.3" y="153.4">ALERT8</text>
<text x="179.1" y="150.8">LOAD8</text>
<text x="221.1" y="150.8">SCL</text>
<text x="70" y="159.7">PIEZO</text>
<text x="10.3" y="185.9">D</text>
<text x="285.3" y="185.9">D</text>
<text x="35" y="199.9">1</text>
<text x="85" y="199.9">2</text>
<text x="135" y="199.9">3</text>
<text x="185" y="199.9">4</text>
<text x="235" y="199.9">5</text>
<text x="285" y="199.9">6</text>
</g>
<g font-size="1.8" fill="#0000c2">
<text x="77.2" y="21.7">Alternatives:</text>
<text x="77.2" y="23.8">*</text>
<text x="79.3" y="23.8">74LVC541</text>
<text x="77.2" y="25.8">*</text>
<text x="77.2" y="27.9">*</text>
<text x="79.3" y="25.8">74VHC541</text>
<text x="79.3" y="27.9">74AHC541</text>
<text x="77.2" y="32">Inverting:</text>
<text x="77.2" y="34">*</text>
<text x="79.3" y="34">74LVC540</text>
<text x="239.1" y="33.8">I2C</text>
<text x="243.3" y="33.8">Addresses:</text>
<text x="77.2" y="36">*</text>
<text x="77.2" y="38.1">*</text>
<text x="79.3" y="36">74VHC540</text>
<text x="79.3" y="38.1">74AHC540</text>
<text x="239.1" y="37.9">*</text>
<text x="239.1" y="39.9">*</text>
<text x="239.1" y="42">*</text>
<text x="241.2" y="37.9">1000000</text>
<text x="241.2" y="39.9">1000001</text>
<text x="241.2" y="42">1000010</text>
<text x="250.9" y="39.9">-</text>
<text x="253.6" y="37.9">INA226</text>
<text x="253.6" y="39.9">INA226</text>
<text x="253.6" y="42">INA226</text>
<text x="261.4" y="37.9">ch1</text>
<text x="261.4" y="39.9">ch2</text>
<text x="261.4" y="42">ch3</text>
<text x="266" y="37.9">(3pf)</text>
<text x="239.1" y="44">*</text>
<text x="239.1" y="46.1">*</text>
<text x="241.2" y="44">1000011</text>
<text x="241.2" y="46.1">1000100</text>
<text x="250.9" y="44">-</text>
<text x="253.6" y="44">INA226</text>
<text x="253.6" y="46.1">INA226</text>
<text x="261.4" y="44">ch4</text>
<text x="261.4" y="46.1">ch5</text>
<text x="239.1" y="48.1">*</text>
<text x="239.1" y="50.2">*</text>
<text x="239.1" y="52.2">*</text>
<text x="241.2" y="48.1">1000101</text>
<text x="241.2" y="50.2">1000110</text>
<text x="241.2" y="52.2">1000111</text>
<text x="250.9" y="48.1">-</text>
<text x="250.9" y="50.2">-</text>
<text x="253.6" y="48.1">INA226</text>
<text x="253.6" y="50.2">INA226</text>
<text x="253.6" y="52.2">INA226</text>
<text x="261.4" y="48.1">ch6</text>
<text x="261.4" y="50.2">ch7</text>
<text x="261.4" y="52.2">ch8</text>
<text x="239.1" y="54.2">*</text>
<text x="239.1" y="56.3">*</text>
<text x="239.1" y="58.3">*</text>
<text x="241.2" y="54.2">1001000</text>
<text x="241.2" y="56.3">1001001</text>
<text x="241.2" y="58.3">1001010</text>
<text x="250.9" y="54.2">-</text>
<text x="250.9" y="58.3">-</text>
<text x="253.6" y="54.2">LM75</text>
<text x="253.6" y="56.3">LM75</text>
<text x="253.6" y="58.3">LM75</text>
<text x="259.7" y="54.2">ch1</text>
<text x="259.7" y="56.3">ch2</text>
<text x="259.7" y="58.3">ch3</text>
<text x="264.3" y="54.2">(20pF)</text>
<text x="239.1" y="60.4">*</text>
<text x="239.1" y="62.4">*</text>
<text x="239.1" y="64.5">*</text>
<text x="241.2" y="60.4">1001011</text>
<text x="241.2" y="62.4">1001100</text>
<text x="241.2" y="64.5">1001101</text>
<text x="250.9" y="62.4">-</text>
<text x="253.6" y="60.4">LM75</text>
<text x="253.6" y="62.4">LM75</text>
<text x="253.6" y="64.5">LM75</text>
<text x="259.7" y="60.4">ch4</text>
<text x="259.7" y="62.4">ch5</text>
<text x="259.7" y="64.5">ch6</text>
<text x="119.7" y="66.7" transform="rotate(-90 119.7 66.7)">FSPI</text>
<text x="121.8" y="67.6" transform="rotate(-90 121.8 67.6)">(SPI2)</text>
<text x="239.1" y="66.5">*</text>
<text x="239.1" y="68.6">*</text>
<text x="239.1" y="70.6">*</text>
<text x="241.2" y="66.5">1001110</text>
<text x="241.2" y="68.6">1001111</text>
<text x="241.2" y="70.6">1101000</text>
<text x="250.9" y="66.5">-</text>
<text x="250.9" y="68.6">-</text>
<text x="253.6" y="66.5">LM75</text>
<text x="253.6" y="68.6">LM75</text>
<text x="253.6" y="70.6">MCP3425</text>
<text x="259.7" y="66.5">ch7</text>
<text x="259.7" y="68.6">ch8</text>
<text x="263.6" y="70.6">(10pF)</text>
<text x="239.1" y="74.7">Chip</text>
<text x="239.1" y="76.7">Trace</text>
<text x="244.4" y="74.7">Capacitance:</text>
<text x="245.3" y="76.7">Capacitance:</text>
<text x="257.8" y="74.7">194pF</text>
<text x="258.7" y="76.7">25pF</text>
<text x="130.7" y="83.8" transform="rotate(-90 130.7 83.8)">STRAP</text>
<text x="131.3" y="80.9">FLOAT GPIO3</text>
<text x="131.5" y="83.4">WPD GPIO45</text>
<text x="239.1" y="78.8">Total</text>
<text x="244.9" y="78.8">Capacitance:</text>
<text x="258.3" y="78.8">219pF</text>
<text x="131.5" y="85.7">WPD GPIO46</text>
<text x="120" y="90.9" transform="rotate(-90 120 90.9)">RGB</text>
<text x="122" y="90.7" transform="rotate(-90 122 90.7)">LED</text>
<text x="130.7" y="93.4" transform="rotate(-90 130.7 93.4)">SER</text>
<text x="132.7" y="93.7" transform="rotate(-90 132.7 93.7)">-IAL</text>
<text x="121" y="101.3" transform="rotate(-90 121 101.3)">JTAG</text>
<text x="131.7" y="99.5" transform="rotate(-90 131.7 99.5)">USB</text>
<text x="132.2" y="110.6" transform="rotate(-90 132.2 110.6)">OCTAL</text>
<text x="134.2" y="110.9" transform="rotate(-90 134.2 110.9)">PSRAM</text>
</g>
<g font-size="1.8" fill="#006464">
<text x="58" y="26.3">+3.3V</text>
<text x="186.7" y="29.8">CHANNEL</text>
<text x="196.4" y="29.8">1</text>
<text x="64.1" y="33.9">U1</text>
<text x="188.2" y="32.6">PWM</text>
<text x="188.2" y="35.2">LOAD</text>
<text x="204.3" y="32.6">INA226_A1</text>
<text x="204.3" y="35.2">INA226_A0</text>
<text x="219.7" y="35.2">GND</text>
<text x="219.7" y="32.6">GND</text>
<text x="54.4" y="41.5">Y0</text>
<text x="64.1" y="36.4">74LVC541A</text>
<text x="65.1" y="41.5">A0</text>
<text x="107.9" y="37.4">ESP32-S3</text>
<text x="109.4" y="41.5">GPIO1</text>
<text x="140.6" y="41.5">EN</text>
<text x="188.2" y="40.2">LED_DIN</text>
<text x="188.2" y="37.7">ALERT</text>
<text x="206.1" y="40.2">LM75_A1</text>
<text x="206.1" y="37.7">LM75_A2</text>
<text x="219.7" y="40.2">GND</text>
<text x="219.7" y="37.7">GND</text>
<text x="54.4" y="44">Y1</text>
<text x="54.4" y="46.6">Y2</text>
<text x="61.8" y="42.9" transform="rotate(-90 61.8 42.9)">VCC</text>
<text x="65.1" y="44">A1</text>
<text x="65.1" y="46.6">A2</text>
<text x="109.4" y="44">GPIO2</text>
<text x="109.4" y="46.6">GPIO4</text>
<text x="186.7" y="46.3">CHANNEL</text>
<text x="188.2" y="42.8">LED_DOUT</text>
<text x="196.4" y="46.3">2</text>
<text x="206.1" y="42.8">LM75_A0</text>
<text x="219.7" y="42.8">GND</text>
<text x="33" y="50.4">C1</text>
<text x="33" y="52.9">100nF</text>
<text x="54.4" y="49.1">Y3</text>
<text x="54.4" y="51.7">Y4</text>
<text x="65.1" y="49.1">A3</text>
<text x="65.1" y="51.7">A4</text>
<text x="109.4" y="49.1">GPIO5</text>
<text x="109.4" y="51.7">GPIO6</text>
<text x="188.2" y="49.1">PWM</text>
<text x="188.2" y="51.7">LOAD</text>
<text x="204.3" y="49.1">INA226_A1</text>
<text x="204.3" y="51.7">INA226_A0</text>
<text x="219.7" y="49.1">GND</text>
<text x="219.7" y="51.7">+3.3VADC</text>
<text x="54.4" y="54.2">Y5</text>
<text x="54.4" y="56.7">Y6</text>
<text x="54.4" y="59.3">Y7</text>
<text x="65.1" y="54.2">A5</text>
<text x="65.1" y="56.7">A6</text>
<text x="65.1" y="59.3">A7</text>
<text x="109.4" y="54.2">GPIO7</text>
<text x="109.4" y="56.7">GPIO8</text>
<text x="109.4" y="59.3">GPIO9</text>
<text x="188.2" y="56.7">LED_DIN</text>
<text x="188.2" y="59.3">LED_DOUT</text>
<text x="188.2" y="54.2">ALERT</text>
<text x="206.1" y="59.3">LM75_A0</text>
<text x="206.1" y="56.7">LM75_A1</text>
<text x="206.1" y="54.2">LM75_A2</text>
<text x="219.7" y="54.2">GND</text>
<text x="219.7" y="56.7">GND</text>
<text x="219.7" y="59.3">+3.3VADC</text>
<text x="64.9" y="64.4">G1</text>
<text x="76.9" y="64.4">10k</text>
<text x="77.4" y="61.8">R3</text>
<text x="82.1" y="61.8">+3.3V</text>
<text x="109.4" y="61.8">GPIO10</text>
<text x="109.4" y="64.4">GPIO11</text>
<text x="186.7" y="62.8">CHANNEL</text>
<text x="188.2" y="65.6">PWM</text>
<text x="196.4" y="62.8">3</text>
<text x="204.3" y="65.6">INA226_A1</text>
<text x="219.7" y="65.6">GND</text>
<text x="61.8" y="67.6" transform="rotate(-90 61.8 67.6)">GND</text>
<text x="64.9" y="66.9">G2</text>
<text x="109.4" y="66.9">GPIO12</text>
<text x="109.4" y="69.4">GPIO13</text>
<text x="109.4" y="72">GPIO14</text>
<text x="188.2" y="68.2">LOAD</text>
<text x="188.2" y="70.7">ALERT</text>
<text x="204.3" y="68.2">INA226_A0</text>
<text x="206.1" y="70.7">LM75_A2</text>
<text x="219.7" y="70.7">GND</text>
<text x="109.4" y="74.5">GPIO15</text>
<text x="109.4" y="77.1">GPIO16</text>
<text x="188.2" y="73.3">LED_DIN</text>
<text x="188.2" y="75.8">LED_DOUT</text>
<text x="206.1" y="75.8">LM75_A0</text>
<text x="206.1" y="73.3">LM75_A1</text>
<text x="219.7" y="75.8">GND</text>
<text x="219.7" y="73.3">+3.3VADC</text>
<text x="58.9" y="82.1">GND</text>
<text x="109.4" y="79.6">GPIO17</text>
<text x="109.4" y="82.1">GPIO18</text>
<text x="131.6" y="78.3">GPIO0_BOOT</text>
<text x="186.7" y="79.3">CHANNEL</text>
<text x="188.2" y="82.1">PWM</text>
<text x="196.4" y="79.3">4</text>
<text x="204.3" y="82.1">INA226_A1</text>
<text x="219.7" y="82.1">GND</text>
<text x="109.4" y="84.7">GPIO21</text>
<text x="109.4" y="88.5">GPIO38</text>
<text x="188.2" y="89.8">LED_DIN</text>
<text x="188.2" y="84.7">LOAD</text>
<text x="188.2" y="87.2">ALERT</text>
<text x="204.3" y="84.7">INA226_A0</text>
<text x="206.1" y="89.8">LM75_A1</text>
<text x="206.1" y="87.2">LM75_A2</text>
<text x="219.7" y="87.2">GND</text>
<text x="219.7" y="89.8">+3.3VADC</text>
<text x="54.2" y="93.6">+3.3V</text>
<text x="109.4" y="91">LED_OUT</text>
<text x="133.6" y="91">ESP_RXD0</text>
<text x="133.9" y="93.6">ESP_TXD0</text>
<text x="186.7" y="95.8">CHANNEL</text>
<text x="188.2" y="92.3">LED_DOUT</text>
<text x="196.4" y="95.8">5</text>
<text x="206.1" y="92.3">LM75_A0</text>
<text x="219.7" y="92.3">+3.3VADC</text>
<text x="109.4" y="96.1">GPIO39</text>
<text x="109.4" y="98.7">GPIO40</text>
<text x="109.4" y="101.2">GPIO41</text>
<text x="133.1" y="97.4">ESP_USB+</text>
<text x="133.1" y="99.9">ESP_USB-</text>
<text x="188.2" y="98.7">PWM</text>
<text x="188.2" y="101.2">LOAD</text>
<text x="204.3" y="98.7">INA226_A1</text>
<text x="204.3" y="101.2">INA226_A0</text>
<text x="219.7" y="101.2">GND</text>
<text x="219.7" y="98.7">+3.3VADC</text>
<text x="252.6" y="97.4">LOADS1</text>
<text x="252.7" y="98.8">1</text>
<text x="54.6" y="103.7">R1</text>
<text x="54.6" y="106.3">2.2k</text>
<text x="64.8" y="103.7">R2</text>
<text x="64.8" y="106.3">2.2k</text>
<text x="73.7" y="103.7">TP97</text>
<text x="82.3" y="102.5">TP1</text>
<text x="91.4" y="106.8">R4</text>
<text x="91.4" y="105">0R</text>
<text x="109.4" y="103.7">GPIO42</text>
<text x="136.2" y="106.3">GPIO35</text>
<text x="188.2" y="106.3">LED_DIN</text>
<text x="188.2" y="103.7">ALERT</text>
<text x="206.1" y="106.3">LM75_A1</text>
<text x="206.1" y="103.7">LM75_A2</text>
<text x="219.7" y="106.3">GND</text>
<text x="219.7" y="103.7">+3.3VADC</text>
<text x="91.4" y="113.4">R5</text>
<text x="109.4" y="108.8">GPIO47</text>
<text x="109.4" y="111.4">GPIO48</text>
<text x="136.2" y="108.8">GPIO36</text>
<text x="136.2" y="111.4">GPIO37</text>
<text x="186.7" y="112.3">CHANNEL</text>
<text x="188.2" y="108.8">LED_DOUT</text>
<text x="196.4" y="112.3">6</text>
<text x="206.1" y="108.8">LM75_A0</text>
<text x="219.7" y="108.8">GND</text>
<text x="73.7" y="116.4">TP98</text>
<text x="82.3" y="117.7">TP2</text>
<text x="91.4" y="115.2">0R</text>
<text x="188.2" y="115.2">PWM</text>
<text x="188.2" y="117.7">LOAD</text>
<text x="204.3" y="115.2">INA226_A1</text>
<text x="204.3" y="117.7">INA226_A0</text>
<text x="219.7" y="115.2">+3.3VADC</text>
<text x="219.7" y="117.7">+3.3VADC</text>
<text x="92.1" y="125">Power</text>
<text x="98.9" y="125">Supply</text>
<text x="188.2" y="122.8">LED_DIN</text>
<text x="188.2" y="125.3">LED_DOUT</text>
<text x="188.2" y="120.2">ALERT</text>
<text x="206.1" y="125.3">LM75_A0</text>
<text x="206.1" y="122.8">LM75_A1</text>
<text x="206.1" y="120.2">LM75_A2</text>
<text x="219.7" y="122.8">GND</text>
<text x="219.7" y="125.3">+3.3VADC</text>
<text x="219.7" y="120.2">+3.3VADC</text>
<text x="186.7" y="128.8">CHANNEL</text>
<text x="188.2" y="131.7">PWM</text>
<text x="196.4" y="128.8">7</text>
<text x="204.3" y="131.7">INA226_A1</text>
<text x="219.7" y="131.7">+3.3VADC</text>
<text x="55.9" y="132.6">FAN1</text>
<text x="62.3" y="136.8">TACH</text>
<text x="188.2" y="134.2">LOAD</text>
<text x="188.2" y="136.8">ALERT</text>
<text x="204.3" y="134.2">INA226_A0</text>
<text x="206.1" y="136.8">LM75_A2</text>
<text x="219.7" y="136.8">+3.3VADC</text>
<text x="24" y="141.3">H1</text>
<text x="39.3" y="141.6">H3</text>
<text x="55.9" y="142.8">FAN2</text>
<text x="59.7" y="139.3">MOSFET</text>
<text x="126.2" y="143.1">+3.3V</text>
<text x="128" y="140.6">GND</text>
<text x="146.1" y="143.5">J1</text>
<text x="188.2" y="139.3">LED_DIN</text>
<text x="188.2" y="141.8">LED_DOUT</text>
<text x="206.1" y="141.8">LM75_A0</text>
<text x="206.1" y="139.3">LM75_A1</text>
<text x="219.7" y="141.8">GND</text>
<text x="219.7" y="139.3">+3.3VADC</text>
<text x="24" y="147.9">H2</text>
<text x="39.3" y="147.7">H4</text>
<text x="59.7" y="149.5">MOSFET</text>
<text x="62.3" y="146.9">TACH</text>
<text x="186.7" y="145.3">CHANNEL</text>
<text x="188.2" y="148.2">PWM</text>
<text x="196.4" y="145.3">8</text>
<text x="204.3" y="148.2">INA226_A1</text>
<text x="219.7" y="148.2">+3.3VADC</text>
<text x="55.9" y="155.5">Piezo</text>
<text x="62.2" y="155.5">Buzzer</text>
<text x="188.2" y="155.8">LED_DIN</text>
<text x="188.2" y="150.7">LOAD</text>
<text x="188.2" y="153.3">ALERT</text>
<text x="204.3" y="150.7">INA226_A0</text>
<text x="206.1" y="155.8">LM75_A1</text>
<text x="206.1" y="153.3">LM75_A2</text>
<text x="219.7" y="153.3">+3.3VADC</text>
<text x="219.7" y="155.8">+3.3VADC</text>
<text x="31" y="157.1">GND</text>
<text x="61.4" y="159.6">PIEZO</text>
<text x="141.5" y="158.3">GND</text>
<text x="188.2" y="158.3">LED_DOUT</text>
<text x="206.1" y="158.3">LM75_A0</text>
<text x="219.7" y="158.3">+3.3VADC</text>
</g>
<g font-size="1.8" fill="#a90000">
<text x="49.5" y="40.4">18</text>
<text x="60.7" y="36.9" transform="rotate(-90 60.7 36.9)">20</text>
<text x="70.4" y="40.4">2</text>
<text x="49.5" y="42.9">17</text>
<text x="49.5" y="45.5">16</text>
<text x="70.4" y="42.9">3</text>
<text x="70.4" y="45.5">4</text>
<text x="49.5" y="48">15</text>
<text x="49.5" y="50.5">14</text>
<text x="49.5" y="53.1">13</text>
<text x="70.4" y="48">5</text>
<text x="70.4" y="50.5">6</text>
<text x="70.4" y="53.1">7</text>
<text x="49.5" y="55.6">12</text>
<text x="49.5" y="58.2">11</text>
<text x="70.4" y="55.6">8</text>
<text x="70.4" y="58.2">9</text>
<text x="69.8" y="65.8">19</text>
<text x="70.4" y="63.2">1</text>
<text x="60.7" y="72.4" transform="rotate(-90 60.7 72.4)">10</text>
<text x="252.7" y="101.3">2</text>
<text x="252.7" y="103.9">3</text>
<text x="252.7" y="106.4">4</text>
<text x="252.7" y="109">5</text>
<text x="252.7" y="111.5">6</text>
<text x="252.7" y="114">7</text>
<text x="252.7" y="116.6">8</text>
<text x="139.6" y="139.4">1</text>
<text x="139.6" y="142">2</text>
<text x="139.6" y="144.5">3</text>
<text x="139.6" y="147.1">4</text>
<text x="143.3" y="152.3" transform="rotate(-90 143.3 152.3)">MP</text>
</g>
<text font-size=".5" fill="#840000" x="142" y="149.4">Mounting</text>
</svg>
